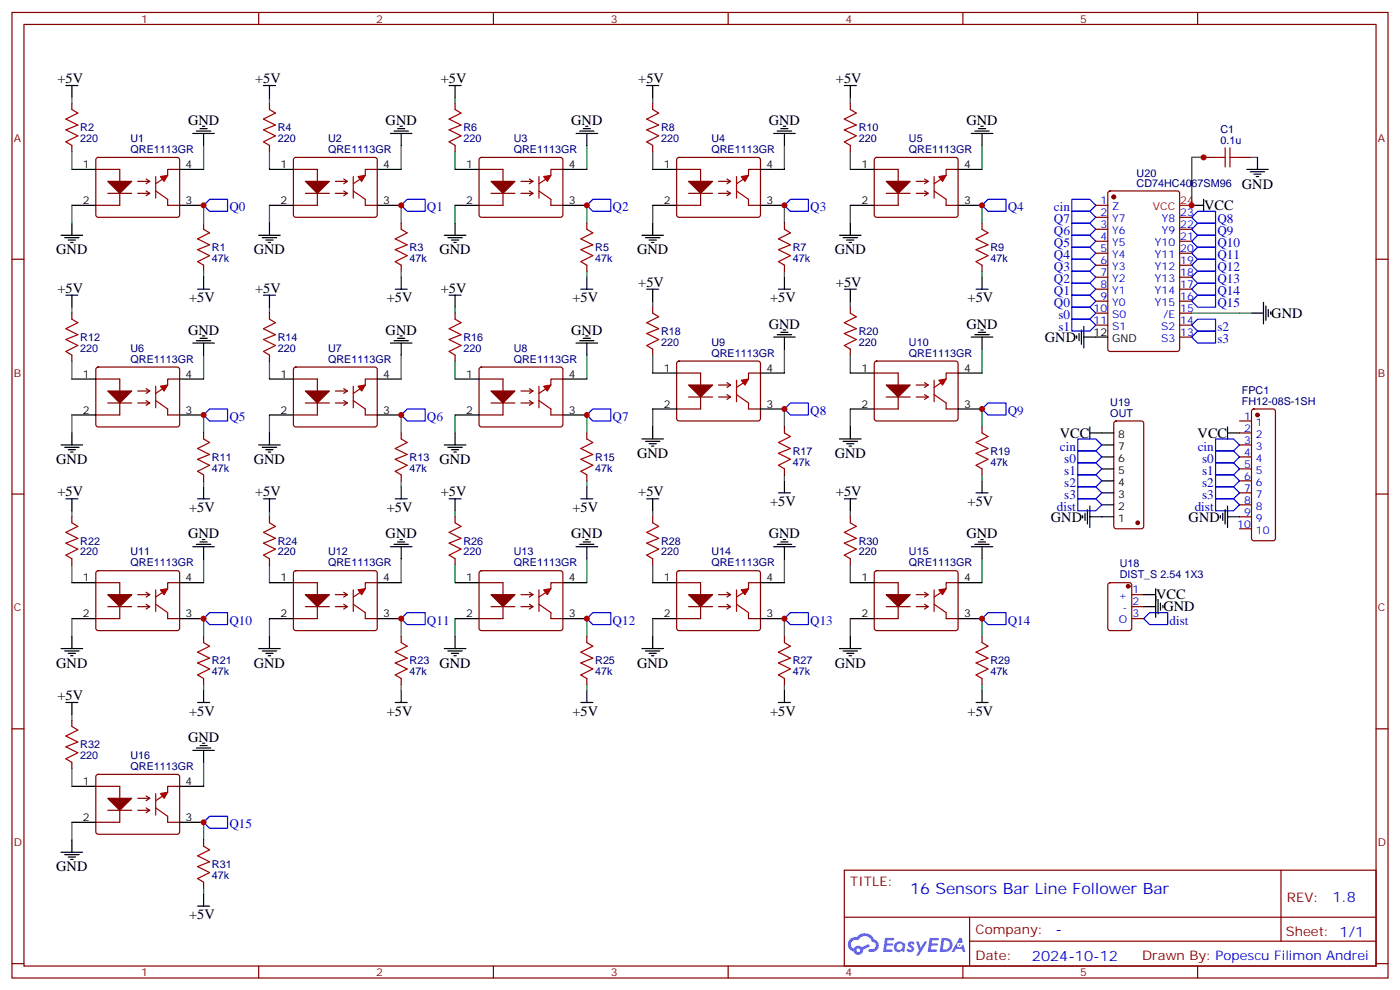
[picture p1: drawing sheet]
<svg xmlns="http://www.w3.org/2000/svg" width="412mm" height="292mm" viewBox="0 0 412 292" stroke-linecap="round" stroke-linejoin="round" font-family="sans-serif">
<g fill="none" stroke="#870000" stroke-width=".35">
<path d="M3.5 3.7h405.4v284.3h-405.4zM7.1 7.2h398.2v277.3h-398.2zM76.2 3.7v3.5M145.3 3.7v3.5M214.5 3.7v3.5M283.6 3.7v3.5M352.8 3.7v3.5M3.5 76.3h3.6M405.3 76.3h3.6M3.5 145.5h3.6M405.3 145.5h3.6M3.5 214.6h3.6"/>
<path d="M405.3 214.6h3.6M248.7 256.3h156.6v28.2h-156.6zM377.3 256.3v20.9M248.7 270.1h156.5M285.6 277.2h119.6M285.6 270.1v14.1M3.5 283.8h3.6M76.2 284.5v3.5M145.3 284.5v3.5M214.5 284.5v3.5M283.6 284.5v3.5M352.8 284.5v3.5"/>
<path d="M405.3 283.8h3.6"/>
</g>
<g fill="#5487ff">
<path d="M267.7 277.4a1.22 1.22 0 0 1 1.7 .3l-.4 .6a.47 .47 0 0 0-.3-.4 .47 .47 0 0 0-.5 .2l.1 .2a1.14 1.14 0 0 1 .8 1.7 1.14 1.14 0 0 1-1.9 0l-.2-.2 .5-.5 .7 .4a.29 .29 0 0 0 .3-.2 .29 .29 0 0 0-.2-.4 1.04 1.04 0 0 1-.6-1.7z"/>
<path d="M260.7 276.2h2.4l.3 .2-.2 .5h-1.8l-.1 .9h1.5l.3 .3-.3 .4h-1.6l-.2 1.1 1.7 .1 .2 .3-.2 .3h-2.6z"/>
<path d="M273.8 276.2h2.4l.3 .2-.1 .5h-1.8l-.2 .9h1.6l.3 .3-.4 .4h-1.6l-.1 1.1 1.7 .1 .2 .3-.2 .3h-2.6z"/>
<path d="M282.6 276.2h.7l.3 1.2-.6 .4a.69 .69 0 0 0-1 .2 .69 .69 0 0 0 .4 1 .69 .69 0 0 0 .9-.6l.5-.3 .6 2.2h-.8l-.2-.9h-1.8l-.5 .9h-.8z"/>
<path d="M269.8 277.3h.8l.6 1.8 1.1-1.8h.9l-2.6 4.2h-.8l.9-1.6z"/>
<path d="M277.4 276.2l-.6 4.1h1.3a2.11 2.11 0 0 0 2.5-2.1 2.11 2.11 0 0 0-2.5-2zM278.1 276.9a1.39 1.39 0 0 1 1.7 1.4 1.39 1.39 0 0 1-1.8 1.3h-.3z"/>
<path d="M263.7 277.8a1.54 1.54 0 0 0-.1 2.2 1.54 1.54 0 0 0 2.2 .1l.6 .2 .3-2.3-.2-.2h-.4a1.49 1.49 0 0 0-2.4 0zM264 278.8a.94 .94 0 0 1 1.8 0 .94 .94 0 0 1-1.8 0z"/>
<path d="M250.4 276.6a2.18 2.18 0 0 0 1.1 3.7 1.44 1.44 0 0 0 1.6 .9 1.44 1.44 0 0 0 1.2-1.5l2-1-.5-.7-1.9 .9a1.47 1.47 0 0 0-2.4 .5 1.39 1.39 0 0 1-.7-2 1.39 1.39 0 0 1 2-.4 2.12 2.12 0 0 1 2.2-1.3 2.12 2.12 0 0 1 1.9 1.7 1.14 1.14 0 0 1 1.1 1.4 1.14 1.14 0 0 1-1.7 .7 .43 .43 0 0 0-.5 .4 .43 .43 0 0 0 .4 .4 1.98 1.98 0 0 0 2.5-1.2 1.98 1.98 0 0 0-1.2-2.5 3.1 3.1 0 0 0-5.3-.7l-.9 .1zM252.3 279.9a.55 .55 0 0 1 1.1 0 .55 .55 0 0 1-1.1 0z"/>
<circle cx="282.6" cy="278.3" r=".26"/>
</g>
<g fill="none" stroke="#870000" stroke-width=".35">
<path d="M21.2 30.5v1.7M79.4 30.5v1.7M134.1 30.5v1.7M192.3 30.5v1.7M250.5 30.5v1.7M21.2 42.8v1.8M28.2 49.9h7.1v10.6h-7.1M28.5 46.6l.4-.2h23.3l.5 .2 .2 .5v16.5l-.7 .4-23.5-.1-.5-.6v-16.2zM31.7 56.9h7.1M40.6 56.9h3.5M40.6 53.4h3.5M43 52.7l1.1 .7"/>
<path d="M43 56.2l1.1 .7M44.1 53.4l-1.1 .7M44.1 56.9l-1.1 .7M49.4 58.7v1.8h3.5M52.9 49.9h-3.5v1.7M79.4 42.8v1.8M86.4 49.9h7.1v10.6h-7.1M86.7 46.6l.4-.2h23.3l.5 .2 .2 .5v16.5l-.7 .4-23.5-.1-.5-.6v-16.2zM90 56.9h7M98.8 56.9h3.5M98.8 53.4h3.5M101.2 52.7l1.1 .7"/>
<path d="M101.2 56.2l1.1 .7M102.3 53.4l-1.1 .7M102.3 56.9l-1.1 .7M107.6 58.7v1.8h3.5M111.1 49.9h-3.5v1.7M134.1 42.8v1.8M141.1 49.9h7.1v10.6h-7.1M141.3 46.6l.5-.2h23.3l.5 .2 .2 .5-.1 16.5-.6 .4-23.6-.1-.4-.6v-16.2zM144.6 56.9h7.1M153.5 56.9h3.5M153.5 53.4h3.5M155.9 52.7l1.1 .7"/>
<path d="M155.9 56.2l1.1 .7M157 53.4l-1.1 .7M157 56.9l-1.1 .7M162.3 58.7v1.8h3.5M165.8 49.9h-3.5v1.7M192.3 42.8v1.8M199.3 49.9h7.1v10.6h-7.1M199.6 46.6l.4-.2h23.3l.5 .2 .2 .5-.1 16.5-.6 .4-23.5-.1-.5-.6v-16.2zM202.8 56.9h7.1M211.7 56.9h3.5M211.7 53.4h3.5M214.1 52.7l1.1 .7"/>
<path d="M214.1 56.2l1.1 .7M215.2 53.4l-1.1 .7M215.2 56.9l-1.1 .7M220.5 58.7v1.8h3.5M224 49.9h-3.5v1.7M250.5 42.8v1.8M257.5 49.9h7.1v10.6h-7.1M257.8 46.6l.4-.2h23.3l.5 .2 .2 .5v16.5l-.7 .4-23.5-.1-.5-.6v-16.2zM261.1 56.9h7M269.9 56.9h3.5M269.9 53.4h3.5M272.3 52.7l1.1 .7"/>
<path d="M272.3 56.2l1.1 .7M273.4 53.4l-1.1 .7M273.4 56.9l-1.1 .7M278.7 58.7v1.8h3.5M282.2 49.9h-3.5v1.7M326.6 56.4l.4-.2h19.8l.6 .5 .1 46.1-.5 .6-20 .1-.6-.5-.1-46.1zM354.5 46.4h3.6M365.1 46.4h3.6M60 65.8v1.7M60 78.1v1.8M118.2 65.8v1.7M118.2 78.1v1.8"/>
<path d="M172.9 65.8v1.7M172.9 78.1v1.8M231.1 65.8v1.7M231.1 78.1v1.8M289.3 65.8v1.7M289.3 78.1v1.8M322.8 60.5h3.5M322.8 64h3.5M322.8 67.5h3.5M322.8 71h3.5M322.8 74.6h3.5M322.8 78.1h3.5"/>
<path d="M347.5 64h3.5M347.5 67.5h3.5M347.5 71h3.5M347.5 74.6h3.5M347.5 78.1h3.5M21.2 92.2v1.8M79.4 92.2v1.8M134.1 92.2v1.8M192.3 90.5v1.7M250.5 90.5v1.7M322.8 81.6h3.5M322.8 85.2h3.5"/>
<path d="M322.8 88.7h3.5M322.8 92.2h3.5M322.8 95.7h3.5M347.5 81.6h3.5M347.5 85.2h3.5M347.5 88.7h3.5M347.5 92.2h3.5M347.5 95.7h3.5M347.5 99.3h3.5M21.2 104.6v1.7M28.2 111.6h7.1v10.6h-7.1M28.5 108.3l.4-.2h23.3l.5 .2 .2 .5v16.5l-.7 .4h-23.5l-.5-.7v-16.2z"/>
<path d="M31.7 118.7h7.1M40.6 118.7h3.5M40.6 115.1h3.5M43 114.4l1.1 .7M43 118l1.1 .7M44.1 115.1l-1.1 .8M44.1 118.7l-1.1 .7M52.9 111.6h-3.5v1.8M79.4 104.6v1.7M86.4 111.6h7.1v10.6h-7.1M86.7 108.3l.4-.2h23.3l.5 .2 .2 .5v16.5l-.7 .4h-23.5l-.5-.7v-16.2zM90 118.7h7"/>
<path d="M98.8 118.7h3.5M98.8 115.1h3.5M101.2 114.4l1.1 .7M101.2 118l1.1 .7M102.3 115.1l-1.1 .8M102.3 118.7l-1.1 .7M111.1 111.6h-3.5v1.8M134.1 104.6v1.7M141.1 111.6h7.1v10.6h-7.1M141.3 108.3l.5-.2h23.3l.5 .2 .2 .5-.1 16.5-.6 .4h-23.6l-.4-.7v-16.2zM144.6 118.7h7.1M153.5 118.7h3.5"/>
<path d="M153.5 115.1h3.5M155.9 114.4l1.1 .7M155.9 118l1.1 .7M157 115.1l-1.1 .8M157 118.7l-1.1 .7M165.8 111.6h-3.5v1.8M192.3 102.8v1.8M199.3 109.9h7.1v10.5h-7.1M199.6 106.5l.4-.2h23.3l.5 .2 .2 .5-.1 16.5-.6 .5-23.5-.1-.5-.6v-16.3zM202.8 116.9h7.1M211.7 116.9h3.5M211.7 113.4h3.5"/>
<path d="M214.1 112.7l1.1 .7M214.1 116.2l1.1 .7M215.2 113.4l-1.1 .7M215.2 116.9l-1.1 .7M220.5 118.7v1.7h3.5M224 109.9h-3.5v1.7M250.5 102.8v1.8M257.5 109.9h7.1v10.5h-7.1M257.8 106.5l.4-.2h23.3l.5 .2 .2 .5v16.5l-.7 .5-23.5-.1-.5-.6v-16.3zM261.1 116.9h7M269.9 116.9h3.5M269.9 113.4h3.5"/>
<path d="M272.3 112.7l1.1 .7M272.3 116.2l1.1 .7M273.4 113.4l-1.1 .7M273.4 116.9l-1.1 .7M278.7 118.7v1.7h3.5M282.2 109.9h-3.5v1.7M49.4 120.4v1.8h3.5M60 127.5v1.8M60 139.8v1.8M107.6 120.4v1.8h3.5M118.2 127.5v1.8M118.2 139.8v1.8"/>
<path d="M162.3 120.4v1.8h3.5M172.9 127.5v1.8M172.9 139.8v1.8M231.1 125.7v1.8M231.1 138.1v1.7M289.3 125.7v1.8M289.3 138.1v1.7M328.3 124.2l.5-.2h7.4l.6 .4 .1 30.6-.5 .7h-7.6l-.7-.4v-30.6zM365.1 124h3.6M365.1 127.5h3.6M365.1 131h3.6M365.1 134.5h3.6"/>
<path d="M365.1 138.1h3.6M368.9 120.6l.5-.2h5.6l.5 .2 .2 .5v37.4l-.2 .5-.5 .2h-5.6l-.5-.2-.2-.5v-37.4zM21.2 152.2v1.8M79.4 152.2v1.8M134.1 152.2v1.8M192.3 152.2v1.8M250.5 152.2v1.8M365.1 141.6h3.6M365.1 145.1h3.6M365.1 148.7h3.6M365.1 152.2h3.6M365.1 155.7h3.6"/>
<path d="M21.2 164.5v1.8M28.2 171.6h7.1v10.6h-7.1M28.5 168.3l.4-.2h23.3l.5 .2 .2 .5v16.5l-.7 .4-23.5-.1-.5-.6v-16.2zM31.7 178.6h7.1M40.6 175.1h3.5M40.6 178.6h3.5M43 174.4l1.1 .7M43 177.9l1.1 .7M44.1 175.1l-1.1 .7M44.1 178.6l-1.1 .8M52.9 171.6h-3.5v1.8M79.4 164.5v1.8"/>
<path d="M86.4 171.6h7.1v10.6h-7.1M86.7 168.3l.4-.2h23.3l.5 .2 .2 .5v16.5l-.7 .4-23.5-.1-.5-.6v-16.2zM90 178.6h7M98.8 175.1h3.5M98.8 178.6h3.5M101.2 174.4l1.1 .7M101.2 177.9l1.1 .7M102.3 175.1l-1.1 .7M102.3 178.6l-1.1 .8M111.1 171.6h-3.5v1.8M134.1 164.5v1.8M141.1 171.6h7.1v10.6h-7.1"/>
<path d="M141.3 168.3l.5-.2h23.3l.5 .2 .2 .5-.1 16.5-.6 .4-23.6-.1-.4-.6v-16.2zM144.6 178.6h7.1M153.5 175.1h3.5M153.5 178.6h3.5M155.9 174.4l1.1 .7M155.9 177.9l1.1 .7M157 175.1l-1.1 .7M157 178.6l-1.1 .8M165.8 171.6h-3.5v1.8M192.3 164.5v1.8M199.3 171.6h7.1v10.6h-7.1M199.6 168.3l.4-.2h23.3l.5 .2 .2 .5-.1 16.5-.6 .4-23.5-.1-.5-.6v-16.2z"/>
<path d="M202.8 178.6h7.1M211.7 175.1h3.5M211.7 178.6h3.5M214.1 174.4l1.1 .7M214.1 177.9l1.1 .7M215.2 175.1l-1.1 .7M215.2 178.6l-1.1 .8M224 171.6h-3.5v1.8M250.5 164.5v1.8M257.5 171.6h7.1v10.6h-7.1M257.8 168.3l.4-.2h23.3l.5 .2 .2 .5v16.5l-.7 .4-23.5-.1-.5-.6v-16.2zM261.1 178.6h7"/>
<path d="M269.9 175.1h3.5M269.9 178.6h3.5M272.3 174.4l1.1 .7M272.3 177.9l1.1 .7M273.4 175.1l-1.1 .7M273.4 178.6l-1.1 .8M282.2 171.6h-3.5v1.8M326.6 171.8l.4-.2h5.7l.6 .4 .1 13-.5 .6-5.9 .1-.6-.5-.1-12.9zM333.4 175.1h3.5M333.4 178.6h3.5M49.4 180.4v1.8h3.5M60 187.5v1.7"/>
<path d="M60 199.8v1.8M107.6 180.4v1.8h3.5M118.2 187.5v1.7M118.2 199.8v1.8M162.3 180.4v1.8h3.5M172.9 187.5v1.7M172.9 199.8v1.8M220.5 180.4v1.8h3.5M231.1 187.5v1.7M231.1 199.8v1.8M278.7 180.4v1.8h3.5M289.3 187.5v1.7"/>
<path d="M289.3 199.8v1.8M333.4 182.2h3.5M21.2 212.2v1.7M21.2 224.5v1.8M28.2 231.6h7.1v10.5h-7.1M28.5 228.2l.4-.2h23.3l.5 .2 .2 .5v16.5l-.7 .5-23.5-.1-.5-.6v-16.3zM31.7 238.6h7.1M40.6 238.6h3.5M40.6 235.1h3.5M43 234.4l1.1 .7M43 237.9l1.1 .7M44.1 235.1l-1.1 .7"/>
<path d="M44.1 238.6l-1.1 .7M52.9 231.6h-3.5v1.7M49.4 240.4v1.7h3.5M60 247.4v1.8M60 259.8v1.7"/>
</g>
<g fill="#870000" stroke="#870000" stroke-width=".35">
<path d="M31.7 53.4h7.1l-3.5 3.5z"/>
<path d="M90 53.4h7l-3.5 3.5z"/>
<path d="M144.6 53.4h7.1l-3.5 3.5z"/>
<path d="M202.8 53.4h7.1l-3.5 3.5z"/>
<path d="M261.1 53.4h7l-3.5 3.5z"/>
<path d="M31.7 115.1h7.1l-3.5 3.6z"/>
<path d="M90 115.1h7l-3.5 3.6z"/>
<path d="M144.6 115.1h7.1l-3.5 3.6z"/>
<path d="M202.8 113.4h7.1l-3.5 3.5z"/>
<path d="M261.1 113.4h7l-3.5 3.5z"/>
<path d="M31.7 175.1h7.1l-3.5 3.5z"/>
<path d="M90 175.1h7l-3.5 3.5z"/>
<path d="M144.6 175.1h7.1l-3.5 3.5z"/>
<path d="M202.8 175.1h7.1l-3.5 3.5z"/>
<path d="M261.1 175.1h7l-3.5 3.5z"/>
<path d="M31.7 235.1h7.1l-3.5 3.5z"/>
<circle cx="332.3" cy="172.6" r=".53"/>
<circle cx="335.1" cy="154" r=".53"/>
<circle cx="370.4" cy="122.2" r=".53"/>
<circle cx="328.1" cy="58" r=".53"/>
</g>
<g fill="none" stroke="#000" stroke-width=".35">
<path d="M19.4 25.2h3.5M21.2 25.2v3.5M56.8 39.3h6.3M57.9 38.6h4.2M58.9 37.9h2.1M59.6 37.2h.7M60 39.3v3.5M77.6 25.2h3.5M79.4 25.2v3.5M115 39.3h6.4M116.1 38.6h4.2M117.1 37.9h2.1"/>
<path d="M117.8 37.2h.7M118.2 39.3v3.5M132.3 25.2h3.5M134.1 25.2v3.5M169.7 39.3h6.3M170.7 38.6h4.3M171.8 37.9h2.1M172.5 37.2h.7M172.9 39.3v3.5M190.5 25.2h3.5M192.3 25.2v3.5M227.9 39.3h6.3"/>
<path d="M229 38.6h4.2M230 37.9h2.1M230.7 37.2h.7M231.1 39.3v3.5M248.7 25.2h3.5M250.5 25.2v3.5M286.1 39.3h6.4M287.2 38.6h4.2M288.2 37.9h2.1M288.9 37.2h.7M289.3 39.3v3.5M21.2 49.9h7"/>
<path d="M52.9 49.9h7.1M79.4 49.9h7M111.1 49.9h7.1M134.1 49.9h7M165.8 49.9h7.1M192.3 49.9h7M224 49.9h7.1M250.5 49.9h7M282.2 49.9h7.1M354.5 58.7v3.5M367.2 49.9h6.4M368.3 50.6h4.2"/>
<path d="M369.4 51.3h2.1M370.1 52h.7M370.4 46.4v3.5M18 69.3h6.3M19 70h4.3M20.1 70.7h2.1M20.8 71.4h.7M21.2 60.5h7M21.2 65.8v3.5M52.9 60.5h7.1M76.2 69.3h6.3M77.3 70h4.2"/>
<path d="M78.3 70.7h2.1M79 71.4h.7M79.4 60.5h7M79.4 65.8v3.5M111.1 60.5h7.1M130.9 69.3h6.3M131.9 70h4.3M133 70.7h2.1M133.7 71.4h.7M134.1 60.5h7M134.1 65.8v3.5M165.8 60.5h7.1"/>
<path d="M189.1 69.3h6.3M190.1 70h4.3M191.2 70.7h2.1M191.9 71.4h.7M192.3 60.5h7M192.3 65.8v3.5M224 60.5h7.1M247.3 69.3h6.3M248.4 70h4.2M249.4 70.7h2.1M250.1 71.4h.7M250.5 60.5h7"/>
<path d="M250.5 65.8v3.5M282.2 60.5h7.1M351 60.5h3.5M19.4 86.9h3.5M21.2 86.9v3.6M58.2 85.2h3.5M58.9 99.6h2.1M59.6 98.9h.7M60 81.6v3.6M77.6 86.9h3.5M79.4 86.9v3.6M116.4 85.2h3.5"/>
<path d="M117.1 99.6h2.1M117.8 98.9h.7M118.2 81.6v3.6M132.3 86.9h3.5M134.1 86.9v3.6M171.1 85.2h3.5M171.8 99.6h2.1M172.5 98.9h.7M172.9 81.6v3.6M190.5 85.2h3.5M192.3 85.2v3.5M227.9 99.3h6.3"/>
<path d="M229 98.6h4.2M229.3 85.2h3.5M230 97.9h2.1M230.7 97.2h.7M231.1 81.6v3.6M231.1 99.3v3.5M248.7 85.2h3.5M250.5 85.2v3.5M286.1 99.3h6.4M287.2 98.6h4.2M287.5 85.2h3.5M288.2 97.9h2.1"/>
<path d="M288.9 97.2h.7M289.3 81.6v3.6M289.3 99.3v3.5M317.1 98.9v.7M317.9 98.2v2.1M318.6 97.2v4.2M319.3 99.3h7M319.3 96.1v6.3M368.7 92.2h3.5M372.2 89v6.4M372.9 90.1v4.2M373.6 91.2v2.1"/>
<path d="M374.3 91.9v.7M21.2 111.6h7M52.9 111.6h7.1M56.8 101h6.3M57.9 100.3h4.2M60 101v3.6M79.4 111.6h7M111.1 111.6h7.1M115 101h6.4M116.1 100.3h4.2M118.2 101v3.6M134.1 111.6h7"/>
<path d="M165.8 111.6h7.1M169.7 101h6.3M170.7 100.3h4.3M172.9 101v3.6M192.3 109.9h7M224 109.9h7.1M250.5 109.9h7M282.2 109.9h7.1M18 131h6.3M19 131.7h4.3M20.1 132.4h2.1M20.8 133.1h.7"/>
<path d="M21.2 127.5v3.5M21.2 122.2h7M52.9 122.2h7.1M76.2 131h6.3M77.3 131.7h4.2M78.3 132.4h2.1M79 133.1h.7M79.4 127.5v3.5M79.4 122.2h7M111.1 122.2h7.1M130.9 131h6.3M131.9 131.7h4.3"/>
<path d="M133 132.4h2.1M133.7 133.1h.7M134.1 127.5v3.5M134.1 122.2h7M165.8 122.2h7.1M189.1 129.3h6.3M190.1 130h4.3M191.2 130.7h2.1M191.9 131.4h.7M192.3 125.7v3.6M192.3 120.4h7M224 120.4h7.1"/>
<path d="M247.3 129.3h6.3M248.4 130h4.2M249.4 130.7h2.1M250.1 131.4h.7M250.5 125.7v3.6M250.5 120.4h7M282.2 120.4h7.1M321 127.5h7.1M321 125.7v3.6M324.6 138.1h3.5M324.6 134.5h3.5M324.6 131h3.5"/>
<path d="M361.6 127.5h3.5M361.6 125.7v3.6M19.4 146.9h3.5M21.2 146.9v3.5M58.2 146.9h3.5M58.9 159.6h2.1M59.6 158.9h.7M60 143.4v3.5M77.6 146.9h3.5M79.4 146.9v3.5M116.4 146.9h3.5M117.1 159.6h2.1"/>
<path d="M117.8 158.9h.7M118.2 143.4v3.5M132.3 146.9h3.5M134.1 146.9v3.5M171.1 146.9h3.5M171.8 159.6h2.1M172.5 158.9h.7M172.9 143.4v3.5M190.5 146.9h3.5M192.3 146.9v3.5M229.3 145.1h3.5M230 159.6h2.1"/>
<path d="M230.7 158.9h.7M231.1 141.6v3.5M248.7 146.9h3.5M250.5 146.9v3.5M287.5 145.1h3.5M288.2 159.6h2.1M288.9 158.9h.7M289.3 141.6v3.5M318.9 151.8v.7M319.6 151.1v2.1M320.3 150.1v4.2M321 152.2h7.1"/>
<path d="M321 149v6.4M324.6 148.7h3.5M324.6 145.1h3.5M324.6 141.6h3.5M359.5 151.8v.7M360.2 151.1v2.1M360.9 150.1v4.2M361.6 152.2h3.5M361.6 149v6.4M21.2 171.6h7M52.9 171.6h7.1M56.8 161h6.3"/>
<path d="M57.9 160.3h4.2M60 161v3.5M79.4 171.6h7M111.1 171.6h7.1M115 161h6.4M116.1 160.3h4.2M118.2 161v3.5M134.1 171.6h7M165.8 171.6h7.1M169.7 161h6.3M170.7 160.3h4.3M172.9 161v3.5"/>
<path d="M192.3 171.6h7M224 171.6h7.1M227.9 161h6.3M229 160.3h4.2M231.1 161v3.5M250.5 171.6h7M282.2 171.6h7.1M286.1 161h6.4M287.2 160.3h4.2M289.3 161v3.5M336.9 178.6h3.5M336.9 175.1h3.5"/>
<path d="M340.4 173.4v8.4M341.1 176.5v4.3M341.8 177.6v2.1M342.5 178.3v.7M18 191h6.3M19 191.7h4.3M20.1 192.4h2.1M20.8 193.1h.7M21.2 187.5v3.5M21.2 182.2h7M52.9 182.2h7.1M76.2 191h6.3"/>
<path d="M77.3 191.7h4.2M78.3 192.4h2.1M79 193.1h.7M79.4 187.5v3.5M79.4 182.2h7M111.1 182.2h7.1M130.9 191h6.3M131.9 191.7h4.3M133 192.4h2.1M133.7 193.1h.7M134.1 187.5v3.5M134.1 182.2h7"/>
<path d="M165.8 182.2h7.1M189.1 191h6.3M190.1 191.7h4.3M191.2 192.4h2.1M191.9 193.1h.7M192.3 187.5v3.5M192.3 182.2h7M224 182.2h7.1M247.3 191h6.3M248.4 191.7h4.2M249.4 192.4h2.1M250.1 193.1h.7"/>
<path d="M250.5 187.5v3.5M250.5 182.2h7M282.2 182.2h7.1M19.4 206.9h3.5M21.2 206.9v3.5M58.2 206.9h3.5M58.9 219.6h2.1M59.6 218.9h.7M60 203.3v3.6M116.4 206.9h3.5M118.2 203.3v3.6M171.1 206.9h3.5"/>
<path d="M172.9 203.3v3.6M229.3 206.9h3.5M231.1 203.3v3.6M287.5 206.9h3.5M289.3 203.3v3.6M21.2 231.6h7M52.9 231.6h7.1M56.8 221h6.3M57.9 220.3h4.2M60 221v3.5M18 251h6.3M19 251.7h4.3"/>
<path d="M20.1 252.4h2.1M20.8 253.1h.7M21.2 247.4v3.6M21.2 242.1h7M52.9 242.1h7.1M58.2 266.8h3.5M60 263.3v3.5"/>
</g>
<g fill="#a10000" stroke="#a10000" stroke-width=".35">
<path d="M47.3 52l2.1-.4-1.1 1.8z"/>
<path d="M105.5 52l2.1-.4-1.1 1.8z"/>
<path d="M160.2 52l2.1-.4-1.1 1.8z"/>
<path d="M218.4 52l2.1-.4-1.1 1.8z"/>
<path d="M276.6 52l2.1-.4-1.1 1.8z"/>
<path d="M47.3 113.7l2.1-.3-1.1 1.7z"/>
<path d="M105.5 113.7l2.1-.3-1.1 1.7z"/>
<path d="M160.2 113.7l2.1-.3-1.1 1.7z"/>
<path d="M218.4 112l2.1-.4-1.1 1.8z"/>
<path d="M276.6 112l2.1-.4-1.1 1.8z"/>
<path d="M47.3 173.7l2.1-.3-1.1 1.7z"/>
<path d="M105.5 173.7l2.1-.3-1.1 1.7z"/>
<path d="M160.2 173.7l2.1-.3-1.1 1.7z"/>
<path d="M218.4 173.7l2.1-.3-1.1 1.7z"/>
<path d="M276.6 173.7l2.1-.3-1.1 1.7z"/>
<path d="M47.3 233.7l2.1-.4-1.1 1.8z"/>
</g>
<g fill="none" stroke="#a10000" stroke-width=".35">
<path d="M21.2 32.2l1.7 1.1-3.5 1.8 3.5 1.7-3.5 1.4 3.5 1.8-3.5 1.8 1.8 1M79.4 32.2l1.7 1.1-3.5 1.8 3.5 1.7-3.5 1.4 3.5 1.8-3.5 1.8 1.8 1M134.1 32.2l1.7 1.1-3.5 1.8 3.5 1.7-3.5 1.4 3.5 1.8-3.5 1.8 1.8 1M192.3 32.2l1.7 1.1-3.5 1.8 3.5 1.7-3.5 1.4 3.5 1.8-3.5 1.8 1.8 1M250.5 32.2l1.7 1.1-3.5 1.8 3.5 1.7-3.5 1.4 3.5 1.8-3.5 1.8 1.8 1M45.9 56.2l3.5 2.5M45.9 52v6.3M48 52.7l-2.1 1.4M104.1 56.2l3.5 2.5M104.1 52v6.3M106.2 52.7l-2.1 1.4M158.7 56.2l3.6 2.5"/>
<path d="M158.7 52v6.3M160.9 52.7l-2.2 1.4M217 56.2l3.5 2.5M217 52v6.3M219.1 52.7l-2.1 1.4M275.2 56.2l3.5 2.5M275.2 52v6.3M277.3 52.7l-2.1 1.4M358.1 46.4h2.8M360.9 43.5v5.7M362.3 46.4h2.8M362.3 43.5v5.7"/>
<path d="M60 67.5l1.7 1.1-3.5 1.7 3.5 1.8-3.5 1.4 3.5 1.8-3.5 1.7 1.8 1.1M118.2 67.5l1.7 1.1-3.5 1.7 3.5 1.8-3.5 1.4 3.5 1.8-3.5 1.7 1.8 1.1M172.9 67.5l1.7 1.1-3.5 1.7 3.5 1.8-3.5 1.4 3.5 1.8-3.5 1.7 1.8 1.1M231.1 67.5l1.7 1.1-3.5 1.7 3.5 1.8-3.5 1.4 3.5 1.8-3.5 1.7 1.8 1.1M289.3 67.5l1.7 1.1-3.5 1.7 3.5 1.8-3.5 1.4 3.5 1.8-3.5 1.7 1.8 1.1M21.2 94l1.7 1-3.5 1.8 3.5 1.8-3.5 1.4 3.5 1.7-3.5 1.8 1.8 1.1M79.4 94l1.7 1-3.5 1.8 3.5 1.8-3.5 1.4 3.5 1.7-3.5 1.8 1.8 1.1M134.1 94l1.7 1-3.5 1.8 3.5 1.8-3.5 1.4 3.5 1.7-3.5 1.8 1.8 1.1M192.3 92.2l1.7 1.1-3.5 1.7 3.5 1.8-3.5 1.4 3.5 1.8-3.5 1.7 1.8 1.1M250.5 92.2l1.7 1.1-3.5 1.7 3.5 1.8-3.5 1.4 3.5 1.8-3.5 1.7 1.8 1.1M45.9 113.7v6.4M45.9 118l3.5 2.4"/>
<path d="M48 114.4l-2.1 1.5M104.1 113.7v6.4M104.1 118l3.5 2.4M106.2 114.4l-2.1 1.5M158.7 113.7v6.4M158.7 118l3.6 2.4M160.9 114.4l-2.2 1.5M217 112v6.3M217 116.2l3.5 2.5M219.1 112.7l-2.1 1.4M275.2 112v6.3M275.2 116.2l3.5 2.5"/>
<path d="M277.3 112.7l-2.1 1.4M60 129.3l1.7 1-3.5 1.8 3.5 1.7-3.5 1.5 3.5 1.7-3.5 1.8 1.8 1M118.2 129.3l1.7 1-3.5 1.8 3.5 1.7-3.5 1.5 3.5 1.7-3.5 1.8 1.8 1M172.9 129.3l1.7 1-3.5 1.8 3.5 1.7-3.5 1.5 3.5 1.7-3.5 1.8 1.8 1M231.1 127.5l1.7 1.1-3.5 1.7 3.5 1.8-3.5 1.4 3.5 1.8-3.5 1.7 1.8 1.1M289.3 127.5l1.7 1.1-3.5 1.7 3.5 1.8-3.5 1.4 3.5 1.8-3.5 1.7 1.8 1.1M21.2 154l1.7 1-3.5 1.8 3.5 1.7-3.5 1.4 3.5 1.8-3.5 1.8 1.8 1M79.4 154l1.7 1-3.5 1.8 3.5 1.7-3.5 1.4 3.5 1.8-3.5 1.8 1.8 1M134.1 154l1.7 1-3.5 1.8 3.5 1.7-3.5 1.4 3.5 1.8-3.5 1.8 1.8 1M192.3 154l1.7 1-3.5 1.8 3.5 1.7-3.5 1.4 3.5 1.8-3.5 1.8 1.8 1M250.5 154l1.7 1-3.5 1.8 3.5 1.7-3.5 1.4 3.5 1.8-3.5 1.8 1.8 1M45.9 173.7v6.4"/>
<path d="M45.9 177.9l3.5 2.5M48 174.4l-2.1 1.4M104.1 173.7v6.4M104.1 177.9l3.5 2.5M106.2 174.4l-2.1 1.4M158.7 173.7v6.4M158.7 177.9l3.6 2.5M160.9 174.4l-2.2 1.4M217 173.7v6.4M217 177.9l3.5 2.5M219.1 174.4l-2.1 1.4M275.2 173.7v6.4"/>
<path d="M275.2 177.9l3.5 2.5M277.3 174.4l-2.1 1.4M60 189.2l1.7 1.1-3.5 1.8 3.5 1.7-3.5 1.4 3.5 1.8-3.5 1.8 1.8 1M118.2 189.2l1.7 1.1-3.5 1.8 3.5 1.7-3.5 1.4 3.5 1.8-3.5 1.8 1.8 1M172.9 189.2l1.7 1.1-3.5 1.8 3.5 1.7-3.5 1.4 3.5 1.8-3.5 1.8 1.8 1M231.1 189.2l1.7 1.1-3.5 1.8 3.5 1.7-3.5 1.4 3.5 1.8-3.5 1.8 1.8 1M289.3 189.2l1.7 1.1-3.5 1.8 3.5 1.7-3.5 1.4 3.5 1.8-3.5 1.8 1.8 1M21.2 213.9l1.7 1.1-3.5 1.7 3.5 1.8-3.5 1.4 3.5 1.8-3.5 1.7 1.8 1.1M45.9 233.7v6.3M45.9 237.9l3.5 2.5M48 234.4l-2.1 1.4M60 249.2l1.7 1.1-3.5 1.7 3.5 1.8-3.5 1.4 3.5 1.8-3.5 1.7 1.8 1.1"/>
</g>
<g fill="none" stroke="#008700" stroke-width=".35">
<path d="M21.2 28.7v1.8M79.4 28.7v1.8M134.1 28.7v1.8M192.3 28.7v1.8M250.5 28.7v1.8M21.2 44.6v5.3M60 42.8v7.1M79.4 44.6v5.3M118.2 42.8v7.1M134.1 44.6v5.3M172.9 42.8v7.1M192.3 44.6v5.3"/>
<path d="M231.1 42.8v7.1M250.5 44.6v5.3M289.3 42.8v7.1M354.5 46.4h-3.5v14.1M368.7 46.4h1.7M21.2 60.5v5.3M60 60.5v5.3M60 79.9v1.7M79.4 60.5v5.3M118.2 60.5v5.3M118.2 79.9v1.7M134.1 60.5v5.3"/>
<path d="M172.9 60.5v5.3M172.9 79.9v1.7M192.3 60.5v5.3M231.1 60.5v5.3M231.1 79.9v1.7M250.5 60.5v5.3M289.3 60.5v5.3M289.3 79.9v1.7M21.2 90.5v1.7M79.4 90.5v1.7M134.1 90.5v1.7M192.3 88.7v1.8"/>
<path d="M250.5 88.7v1.8M351 92.2h17.7M21.2 106.3v5.3M60 104.6v7M79.4 106.3v5.3M118.2 104.6v7M134.1 106.3v5.3M172.9 104.6v7M192.3 104.6v5.3M231.1 102.8v7.1M250.5 104.6v5.3M289.3 102.8v7.1"/>
<path d="M21.2 122.2v5.3M60 122.2v5.3M79.4 122.2v5.3M118.2 122.2v5.3M134.1 122.2v5.3M172.9 122.2v5.3M192.3 120.4v5.3M231.1 120.4v5.3M231.1 139.8v1.8M250.5 120.4v5.3M289.3 120.4v5.3M289.3 139.8v1.8"/>
<path d="M21.2 150.4v1.8M60 141.6v1.8M79.4 150.4v1.8M118.2 141.6v1.8M134.1 150.4v1.8M172.9 141.6v1.8M192.3 150.4v1.8M250.5 150.4v1.8M21.2 166.3v5.3M60 164.5v7.1M79.4 166.3v5.3M118.2 164.5v7.1"/>
<path d="M134.1 166.3v5.3M172.9 164.5v7.1M192.3 166.3v5.3M231.1 164.5v7.1M250.5 166.3v5.3M289.3 164.5v7.1M21.2 182.2v5.3M60 182.2v5.3M79.4 182.2v5.3M118.2 182.2v5.3M134.1 182.2v5.3M172.9 182.2v5.3"/>
<path d="M192.3 182.2v5.3M231.1 182.2v5.3M250.5 182.2v5.3M289.3 182.2v5.3M21.2 210.4v1.8M60 201.6v1.7M118.2 201.6v1.7M172.9 201.6v1.7M231.1 201.6v1.7M289.3 201.6v1.7M21.2 226.3v5.3M60 224.5v7.1"/>
<path d="M21.2 242.1v5.3M60 242.1v5.3M60 261.5v1.8"/>
</g>
<g fill="none" stroke="#00f" stroke-width=".35">
<path d="M119.9 58.7h5.3v3.5h-5.3l-1.7-1.7zM174.6 58.7h5.3v3.5h-5.3l-1.7-1.7zM232.8 58.7h5.3v3.5h-5.3l-1.7-1.7zM291 58.7h5.3v3.5h-5.3l-1.7-1.7zM315.7 58.7h5.3l1.8 1.8-1.8 1.7h-5.3zM60 60.5l1.7-1.8h5.3v3.5h-5.3zM315.7 79.9h5.3l1.8 1.7-1.8 1.8h-5.3zM315.7 76.3h5.3l1.8 1.8-1.8 1.8h-5.3zM315.7 72.8h5.3l1.8 1.8-1.8 1.7h-5.3zM315.7 69.3h5.3l1.8 1.7-1.8 1.8h-5.3zM315.7 65.8h5.3l1.8 1.7-1.8 1.8h-5.3zM315.7 62.2h5.3l1.8 1.8-1.8 1.8h-5.3z"/>
<path d="M351 74.6l1.8-1.8h5.3v3.5h-5.3zM352.8 76.3h5.3v3.6h-5.3l-1.8-1.8zM352.8 69.3h5.3v3.5h-5.3l-1.8-1.8zM352.8 65.8h5.3v3.5h-5.3l-1.8-1.8zM352.8 62.2h5.3v3.6h-5.3l-1.8-1.8zM315.7 94h5.3l1.8 1.7-1.8 1.8h-5.3zM315.7 90.5h5.3l1.8 1.7-1.8 1.8h-5.3zM315.7 86.9h5.3l1.8 1.8-1.8 1.8h-5.3zM315.7 83.4h5.3l1.8 1.8-1.8 1.7h-5.3zM351 85.2l1.8-1.8h5.3v3.5h-5.3zM351 81.6l1.8-1.7h5.3v3.5h-5.3zM352.8 97.5h5.3v3.5h-5.3l-1.8-1.7z"/>
<path d="M352.8 94h5.3v3.5h-5.3l-1.8-1.8zM352.8 86.9h5.3v3.6h-5.3l-1.8-1.8zM232.8 118.7h5.3v3.5h-5.3l-1.7-1.8zM291 118.7h5.3v3.5h-5.3l-1.7-1.8zM61.7 120.4h5.3v3.6h-5.3l-1.7-1.8zM119.9 120.4h5.3v3.6h-5.3l-1.7-1.8zM174.6 120.4h5.3v3.6h-5.3l-1.7-1.8zM317.5 132.8h5.3l1.8 1.7-1.8 1.8h-5.3zM317.5 136.3h5.3l1.8 1.8-1.8 1.7h-5.3zM317.5 139.8h5.3l1.8 1.8-1.8 1.8h-5.3zM317.5 129.3h5.3l1.8 1.7-1.8 1.8h-5.3zM358.1 129.3h5.3l1.7 1.7-1.7 1.8h-5.3z"/>
<path d="M358.1 139.8h5.3l1.7 1.8-1.7 1.8h-5.3zM358.1 136.3h5.3l1.7 1.8-1.7 1.7h-5.3zM358.1 132.8h5.3l1.7 1.7-1.7 1.8h-5.3zM317.5 143.4h5.3l1.8 1.7-1.8 1.8h-5.3zM317.5 146.9h5.3l1.8 1.8-1.8 1.7h-5.3zM358.1 146.9h5.3l1.7 1.8-1.7 1.7h-5.3zM358.1 143.4h5.3l1.7 1.7-1.7 1.8h-5.3zM61.7 180.4h5.3v3.5h-5.3l-1.7-1.7zM119.9 180.4h5.3v3.5h-5.3l-1.7-1.7zM174.6 180.4h5.3v3.5h-5.3l-1.7-1.7zM232.8 180.4h5.3v3.5h-5.3l-1.7-1.7zM291 180.4h5.3v3.5h-5.3l-1.7-1.7z"/>
<path d="M338.7 180.4h5.3v3.5h-5.3l-1.8-1.7zM61.7 240.4h5.3v3.5h-5.3l-1.7-1.8z"/>
</g>
<path d="M347.5 60.5h3.5" fill="none" stroke="#f00" stroke-width=".35"/>
<g fill="#c00">
<circle cx="60" cy="60.5" r=".88"/>
<circle cx="118.2" cy="60.5" r=".88"/>
<circle cx="172.9" cy="60.5" r=".88"/>
<circle cx="231.1" cy="60.5" r=".88"/>
<circle cx="289.3" cy="60.5" r=".88"/>
<circle cx="60" cy="122.2" r=".88"/>
<circle cx="118.2" cy="122.2" r=".88"/>
<circle cx="172.9" cy="122.2" r=".88"/>
<circle cx="231.1" cy="120.4" r=".88"/>
<circle cx="289.3" cy="120.4" r=".88"/>
<circle cx="60" cy="182.2" r=".88"/>
<circle cx="118.2" cy="182.2" r=".88"/>
<circle cx="172.9" cy="182.2" r=".88"/>
<circle cx="231.1" cy="182.2" r=".88"/>
<circle cx="289.3" cy="182.2" r=".88"/>
<circle cx="60" cy="242.1" r=".88"/>
<circle cx="351" cy="60.5" r=".88"/>
<circle cx="354.5" cy="46.4" r=".88"/>
</g>
<text font-size="4.6" fill="#00f" x="268.1" y="263.3">16 Sensors Bar Line Follower Bar</text>
<g font-size="4.2">
<text x="16.9" y="24.5">+5V</text>
<text x="75.1" y="24.5">+5V</text>
<text x="129.8" y="24.5">+5V</text>
<text x="188" y="24.5">+5V</text>
<text x="246.2" y="24.5">+5V</text>
<text x="55.4" y="36.8">GND</text>
<text x="113.6" y="36.8">GND</text>
<text x="168.3" y="36.8">GND</text>
<text x="226.5" y="36.8">GND</text>
<text x="284.7" y="36.8">GND</text>
<text x="365.8" y="55.5">GND</text>
<text x="354.7" y="61.9">VCC</text>
<text x="16.6" y="74.9">GND</text>
<text x="74.8" y="74.9">GND</text>
<text x="129.5" y="74.9">GND</text>
<text x="187.7" y="74.9">GND</text>
<text x="245.9" y="74.9">GND</text>
<text x="16.9" y="86.2">+5V</text>
<text x="55.7" y="89">+5V</text>
<text x="75.1" y="86.2">+5V</text>
<text x="113.9" y="89">+5V</text>
<text x="129.8" y="86.2">+5V</text>
<text x="168.6" y="89">+5V</text>
<text x="188" y="84.5">+5V</text>
<text x="226.8" y="89">+5V</text>
<text x="246.2" y="84.5">+5V</text>
<text x="285" y="89">+5V</text>
<text x="374.5" y="93.6">GND</text>
<text x="55.4" y="98.6">GND</text>
<text x="113.6" y="98.6">GND</text>
<text x="168.3" y="98.6">GND</text>
<text x="226.5" y="96.8">GND</text>
<text x="284.7" y="96.8">GND</text>
<text x="307.8" y="100.7">GND</text>
<text x="312.2" y="128.9">VCC</text>
<text x="352.8" y="128.9">VCC</text>
<text x="16.6" y="136.7">GND</text>
<text x="74.8" y="136.7">GND</text>
<text x="129.5" y="136.7">GND</text>
<text x="187.7" y="134.9">GND</text>
<text x="245.9" y="134.9">GND</text>
<text x="16.9" y="146.2">+5V</text>
<text x="75.1" y="146.2">+5V</text>
<text x="129.8" y="146.2">+5V</text>
<text x="188" y="146.2">+5V</text>
<text x="226.8" y="149">+5V</text>
<text x="246.2" y="146.2">+5V</text>
<text x="285" y="149">+5V</text>
<text x="55.7" y="150.8">+5V</text>
<text x="113.9" y="150.8">+5V</text>
<text x="168.6" y="150.8">+5V</text>
<text x="309.6" y="153.6">GND</text>
<text x="350.1" y="153.6">GND</text>
<text x="55.4" y="158.5">GND</text>
<text x="113.6" y="158.5">GND</text>
<text x="168.3" y="158.5">GND</text>
<text x="226.5" y="158.5">GND</text>
<text x="284.7" y="158.5">GND</text>
<text x="340.6" y="176.5">VCC</text>
<text x="342.7" y="180.1">GND</text>
<text x="16.6" y="196.6">GND</text>
<text x="74.8" y="196.6">GND</text>
<text x="129.5" y="196.6">GND</text>
<text x="187.7" y="196.6">GND</text>
<text x="245.9" y="196.6">GND</text>
<text x="16.9" y="206.2">+5V</text>
<text x="55.7" y="210.7">+5V</text>
<text x="113.9" y="210.7">+5V</text>
<text x="168.6" y="210.7">+5V</text>
<text x="226.8" y="210.7">+5V</text>
<text x="285" y="210.7">+5V</text>
<text x="55.4" y="218.5">GND</text>
<text x="16.6" y="256.6">GND</text>
<text x="55.7" y="270.7">+5V</text>
</g>
<g font-size="4.2" fill="#00f">
<text x="392.5" y="265.5">1.8</text>
<text x="310.9" y="275.1">-</text>
<text x="304" y="282.9">2024-10-12</text>
</g>
<g font-size="3.9" fill="#00f">
<text x="67.6" y="62.2">Q0</text>
<text x="125.8" y="62.2">Q1</text>
<text x="180.4" y="62.2">Q2</text>
<text x="238.7" y="62.2">Q3</text>
<text x="296.9" y="62.2">Q4</text>
<text x="310.5" y="65.8">Q7</text>
<text x="310.5" y="62.2">cin</text>
<text x="358.6" y="65.8">Q8</text>
<text x="310.5" y="69.3">Q6</text>
<text x="358.6" y="69.3">Q9</text>
<text x="310.5" y="76.3">Q4</text>
<text x="310.5" y="72.8">Q5</text>
<text x="358.6" y="76.3">Q11</text>
<text x="358.6" y="72.8">Q10</text>
<text x="310.5" y="83.4">Q2</text>
<text x="310.5" y="79.9">Q3</text>
<text x="358.6" y="83.4">Q13</text>
<text x="358.6" y="79.9">Q12</text>
<text x="310.5" y="86.9">Q1</text>
<text x="358.6" y="86.9">Q14</text>
<text x="310.5" y="90.5">Q0</text>
<text x="311.8" y="94">s0</text>
<text x="358.6" y="90.5">Q15</text>
<text x="311.8" y="97.5">s1</text>
<text x="358.6" y="101">s3</text>
<text x="358.6" y="97.5">s2</text>
<text x="67.6" y="124">Q5</text>
<text x="125.8" y="124">Q6</text>
<text x="180.4" y="124">Q7</text>
<text x="238.7" y="122.2">Q8</text>
<text x="296.9" y="122.2">Q9</text>
<text x="312.2" y="132.8">cin</text>
<text x="313.5" y="136.3">s0</text>
<text x="352.8" y="132.8">cin</text>
<text x="354.1" y="136.3">s0</text>
<text x="313.5" y="139.8">s1</text>
<text x="313.5" y="143.4">s2</text>
<text x="354.1" y="143.4">s2</text>
<text x="354.1" y="139.8">s1</text>
<text x="313.5" y="146.9">s3</text>
<text x="354.1" y="146.9">s3</text>
<text x="311.3" y="150.4">dist</text>
<text x="351.9" y="150.4">dist</text>
<text x="67.6" y="183.9">Q10</text>
<text x="125.8" y="183.9">Q11</text>
<text x="180.4" y="183.9">Q12</text>
<text x="238.7" y="183.9">Q13</text>
<text x="296.9" y="183.9">Q14</text>
<text x="344.5" y="183.9">dist</text>
<text x="67.6" y="243.9">Q15</text>
</g>
<g font-size="3.9" fill="#800">
<text x="250.5" y="260.8">TITLE:</text>
<text x="379.1" y="265.5">REV:</text>
<text x="287.4" y="275">Company:</text>
<text x="378.7" y="275.7">Sheet: 1/1</text>
<text x="287.4" y="282.7">Date:</text>
<text x="336.4" y="282.8">Drawn By: Popescu Filimon Andrei</text>
</g>
<g font-size="3.2" fill="#800">
<text x="41.6" y="6.7">1</text>
<text x="110.8" y="6.7">2</text>
<text x="179.9" y="6.7">3</text>
<text x="249.1" y="6.7">4</text>
<text x="318.2" y="6.7">5</text>
<text x="4.1" y="41.8">A</text>
<text x="405.9" y="41.8">A</text>
<text x="4.1" y="110.9">B</text>
<text x="405.9" y="110.9">B</text>
<text x="4.1" y="180.1">C</text>
<text x="405.9" y="180.1">C</text>
<text x="4.1" y="249.2">D</text>
<text x="405.9" y="249.2">D</text>
<text x="41.6" y="287.5">1</text>
<text x="110.8" y="287.5">2</text>
<text x="179.9" y="287.5">3</text>
<text x="249.1" y="287.5">4</text>
<text x="318.2" y="287.5">5</text>
</g>
<g font-size="3.2" fill="#000080">
<text x="23.6" y="41.8">220</text>
<text x="23.6" y="38.7">R2</text>
<text x="38.4" y="41.9">U1</text>
<text x="81.8" y="41.8">220</text>
<text x="81.8" y="38.7">R4</text>
<text x="96.7" y="41.9">U2</text>
<text x="136.5" y="41.8">220</text>
<text x="136.5" y="38.7">R6</text>
<text x="151.3" y="41.9">U3</text>
<text x="194.7" y="41.8">220</text>
<text x="194.7" y="38.7">R8</text>
<text x="209.5" y="41.9">U4</text>
<text x="252.9" y="41.8">220</text>
<text x="252.9" y="38.7">R10</text>
<text x="267.7" y="41.9">U5</text>
<text x="359.5" y="39.3">C1</text>
<text x="38.4" y="45.1">QRE1113GR</text>
<text x="96.7" y="45.1">QRE1113GR</text>
<text x="151.3" y="45.1">QRE1113GR</text>
<text x="209.5" y="45.1">QRE1113GR</text>
<text x="267.7" y="45.1">QRE1113GR</text>
<text x="359.5" y="42.5">0.1u</text>
<text x="334.8" y="52">U20</text>
<text x="334.8" y="55.2">CD74HC4067SM96</text>
<text x="62.4" y="77.1">47k</text>
<text x="62.4" y="73.9">R1</text>
<text x="120.6" y="77.1">47k</text>
<text x="120.7" y="73.9">R3</text>
<text x="175.3" y="77.1">47k</text>
<text x="175.3" y="73.9">R5</text>
<text x="233.5" y="77.1">47k</text>
<text x="233.5" y="73.9">R7</text>
<text x="291.7" y="77.1">47k</text>
<text x="291.8" y="73.9">R9</text>
<text x="23.6" y="100.4">R12</text>
<text x="81.8" y="100.4">R14</text>
<text x="136.5" y="100.4">R16</text>
<text x="194.7" y="101.8">220</text>
<text x="194.7" y="98.6">R18</text>
<text x="209.5" y="101.8">U9</text>
<text x="252.9" y="101.8">220</text>
<text x="252.9" y="98.6">R20</text>
<text x="267.7" y="101.8">U10</text>
<text x="23.6" y="103.6">220</text>
<text x="38.4" y="106.8">QRE1113GR</text>
<text x="38.4" y="103.6">U6</text>
<text x="81.8" y="103.6">220</text>
<text x="96.7" y="106.8">QRE1113GR</text>
<text x="96.7" y="103.6">U7</text>
<text x="136.5" y="103.6">220</text>
<text x="151.3" y="106.8">QRE1113GR</text>
<text x="151.3" y="103.6">U8</text>
<text x="209.5" y="105.1">QRE1113GR</text>
<text x="267.7" y="105.1">QRE1113GR</text>
<text x="327.1" y="119.7">U19</text>
<text x="365.8" y="119.3">FH12-08S-1SH</text>
<text x="365.8" y="116.1">FPC1</text>
<text x="327.1" y="122.9">OUT</text>
<text x="62.4" y="135.7">R11</text>
<text x="120.7" y="135.7">R13</text>
<text x="175.3" y="135.7">R15</text>
<text x="233.5" y="137.1">47k</text>
<text x="233.5" y="133.9">R17</text>
<text x="291.7" y="137.1">47k</text>
<text x="291.8" y="133.9">R19</text>
<text x="62.4" y="138.8">47k</text>
<text x="120.6" y="138.8">47k</text>
<text x="175.3" y="138.8">47k</text>
<text x="23.6" y="160.4">R22</text>
<text x="81.8" y="160.4">R24</text>
<text x="136.5" y="160.4">R26</text>
<text x="194.7" y="160.4">R28</text>
<text x="252.9" y="160.4">R30</text>
<text x="23.6" y="163.5">220</text>
<text x="38.4" y="166.8">QRE1113GR</text>
<text x="38.4" y="163.6">U11</text>
<text x="81.8" y="163.5">220</text>
<text x="96.7" y="166.8">QRE1113GR</text>
<text x="96.7" y="163.6">U12</text>
<text x="136.5" y="163.5">220</text>
<text x="151.3" y="166.8">QRE1113GR</text>
<text x="151.3" y="163.6">U13</text>
<text x="194.7" y="163.5">220</text>
<text x="209.5" y="166.8">QRE1113GR</text>
<text x="209.5" y="163.6">U14</text>
<text x="252.9" y="163.5">220</text>
<text x="267.7" y="166.8">QRE1113GR</text>
<text x="267.7" y="163.6">U15</text>
<text x="329.8" y="167.1">U18</text>
<text x="329.8" y="170.3">DIST_S 2.54 1X3</text>
<text x="62.4" y="195.7">R21</text>
<text x="120.7" y="195.7">R23</text>
<text x="175.3" y="195.7">R25</text>
<text x="233.5" y="195.7">R27</text>
<text x="291.8" y="195.7">R29</text>
<text x="62.4" y="198.8">47k</text>
<text x="120.6" y="198.8">47k</text>
<text x="175.3" y="198.8">47k</text>
<text x="233.5" y="198.8">47k</text>
<text x="291.7" y="198.8">47k</text>
<text x="23.6" y="220.3">R32</text>
<text x="23.6" y="223.5">220</text>
<text x="38.4" y="226.8">QRE1113GR</text>
<text x="38.4" y="223.5">U16</text>
<text x="62.4" y="255.6">R31</text>
<text x="62.4" y="258.8">47k</text>
</g>
<g font-size="3.2">
<text x="24.4" y="49.5">1</text>
<text x="54.7" y="49.5">4</text>
<text x="82.6" y="49.5">1</text>
<text x="112.9" y="49.5">4</text>
<text x="137.3" y="49.5">1</text>
<text x="167.6" y="49.5">4</text>
<text x="195.5" y="49.5">1</text>
<text x="225.8" y="49.5">4</text>
<text x="253.7" y="49.5">1</text>
<text x="284" y="49.5">4</text>
<text x="24.4" y="60.1">2</text>
<text x="54.7" y="60.1">3</text>
<text x="82.6" y="60.1">2</text>
<text x="112.9" y="60.1">3</text>
<text x="137.3" y="60.1">2</text>
<text x="167.6" y="60.1">3</text>
<text x="195.5" y="60.1">2</text>
<text x="225.8" y="60.1">3</text>
<text x="253.7" y="60.1">2</text>
<text x="284" y="60.1">3</text>
<text x="322.1" y="98.9">12</text>
<text x="327.6" y="100.7">GND</text>
<text x="24.4" y="111.3">1</text>
<text x="54.7" y="111.3">4</text>
<text x="82.6" y="111.3">1</text>
<text x="112.9" y="111.3">4</text>
<text x="137.3" y="111.3">1</text>
<text x="167.6" y="111.3">4</text>
<text x="195.5" y="109.5">1</text>
<text x="225.8" y="109.5">4</text>
<text x="253.7" y="109.5">1</text>
<text x="284" y="109.5">4</text>
<text x="24.4" y="121.8">2</text>
<text x="54.7" y="121.8">3</text>
<text x="82.6" y="121.8">2</text>
<text x="112.9" y="121.8">3</text>
<text x="137.3" y="121.8">2</text>
<text x="167.6" y="121.8">3</text>
<text x="195.5" y="120.1">2</text>
<text x="225.8" y="120.1">3</text>
<text x="253.7" y="120.1">2</text>
<text x="284" y="120.1">3</text>
<text x="329.4" y="128.9">8</text>
<text x="329.4" y="136">6</text>
<text x="329.4" y="132.4">7</text>
<text x="329.4" y="143">4</text>
<text x="329.4" y="139.5">5</text>
<text x="329.4" y="146.5">3</text>
<text x="329.4" y="153.6">1</text>
<text x="329.4" y="150.1">2</text>
<text x="24.4" y="171.2">1</text>
<text x="54.7" y="171.2">4</text>
<text x="82.6" y="171.2">1</text>
<text x="112.9" y="171.2">4</text>
<text x="137.3" y="171.2">1</text>
<text x="167.6" y="171.2">4</text>
<text x="195.5" y="171.2">1</text>
<text x="225.8" y="171.2">4</text>
<text x="253.7" y="171.2">1</text>
<text x="284" y="171.2">4</text>
<text x="24.4" y="181.8">2</text>
<text x="54.7" y="181.8">3</text>
<text x="82.6" y="181.8">2</text>
<text x="112.9" y="181.8">3</text>
<text x="137.3" y="181.8">2</text>
<text x="167.6" y="181.8">3</text>
<text x="195.5" y="181.8">2</text>
<text x="225.8" y="181.8">3</text>
<text x="253.7" y="181.8">2</text>
<text x="284" y="181.8">3</text>
<text x="24.4" y="231.2">1</text>
<text x="54.7" y="231.2">4</text>
<text x="24.4" y="241.8">2</text>
<text x="54.7" y="241.8">3</text>
</g>
<g font-size="3.2" fill="#00f">
<text x="324.1" y="60.1">1</text>
<text x="324.1" y="63.6">2</text>
<text x="327.6" y="61.9">Z</text>
<text x="327.6" y="65.4">Y7</text>
<text x="342.2" y="65.4">Y8</text>
<text x="347.7" y="63.6">23</text>
<text x="324.1" y="67.2">3</text>
<text x="324.1" y="70.7">4</text>
<text x="327.6" y="68.9">Y6</text>
<text x="342.2" y="68.9">Y9</text>
<text x="347.7" y="70.7">21</text>
<text x="347.7" y="67.2">22</text>
<text x="324.1" y="74.2">5</text>
<text x="324.1" y="77.8">6</text>
<text x="327.6" y="72.5">Y5</text>
<text x="327.6" y="76">Y4</text>
<text x="340.2" y="76">Y11</text>
<text x="340.2" y="72.5">Y10</text>
<text x="347.7" y="77.8">19</text>
<text x="347.7" y="74.2">20</text>
<text x="324.1" y="81.3">7</text>
<text x="327.6" y="79.5">Y3</text>
<text x="327.6" y="83">Y2</text>
<text x="340.2" y="83">Y13</text>
<text x="340.2" y="79.5">Y12</text>
<text x="347.7" y="81.3">18</text>
<text x="324.1" y="84.8">8</text>
<text x="324.1" y="88.3">9</text>
<text x="327.6" y="86.6">Y1</text>
<text x="340.2" y="86.6">Y14</text>
<text x="347.7" y="88.3">16</text>
<text x="347.7" y="84.8">17</text>
<text x="322.1" y="91.9">10</text>
<text x="322.1" y="95.4">11</text>
<text x="327.6" y="90.1">Y0</text>
<text x="327.6" y="93.6">S0</text>
<text x="340.2" y="90.1">Y15</text>
<text x="342.7" y="93.6">/E</text>
<text x="347.7" y="95.4">14</text>
<text x="347.7" y="91.9">15</text>
<text x="327.6" y="97.2">S1</text>
<text x="342" y="100.7">S3</text>
<text x="342" y="97.2">S2</text>
<text x="347.7" y="98.9">13</text>
<text x="366.5" y="123.6">1</text>
<text x="370" y="125.4">1</text>
<text x="366.5" y="127.1">2</text>
<text x="366.5" y="130.7">3</text>
<text x="370" y="128.9">2</text>
<text x="366.5" y="134.2">4</text>
<text x="366.5" y="137.7">5</text>
<text x="370" y="132.4">3</text>
<text x="370" y="136">4</text>
<text x="366.5" y="141.3">6</text>
<text x="370" y="139.5">5</text>
<text x="370" y="143">6</text>
<text x="366.5" y="144.8">7</text>
<text x="366.5" y="148.3">8</text>
<text x="370" y="146.5">7</text>
<text x="364.4" y="155.4">10</text>
<text x="366.5" y="151.8">9</text>
<text x="370" y="150.1">8</text>
<text x="370" y="153.6">9</text>
<text x="370" y="157.1">10</text>
<text x="329.5" y="176.5">+</text>
<text x="333.6" y="174.8">1</text>
<text x="333.6" y="178.3">2</text>
<text x="329.6" y="183.6">O</text>
<text x="330.6" y="180.1">-</text>
<text x="333.6" y="181.8">3</text>
</g>
<g font-size="3.2" fill="#f00">
<text x="339.6" y="61.9">VCC</text>
<text x="347.7" y="60.1">24</text>
</g>
</svg>
